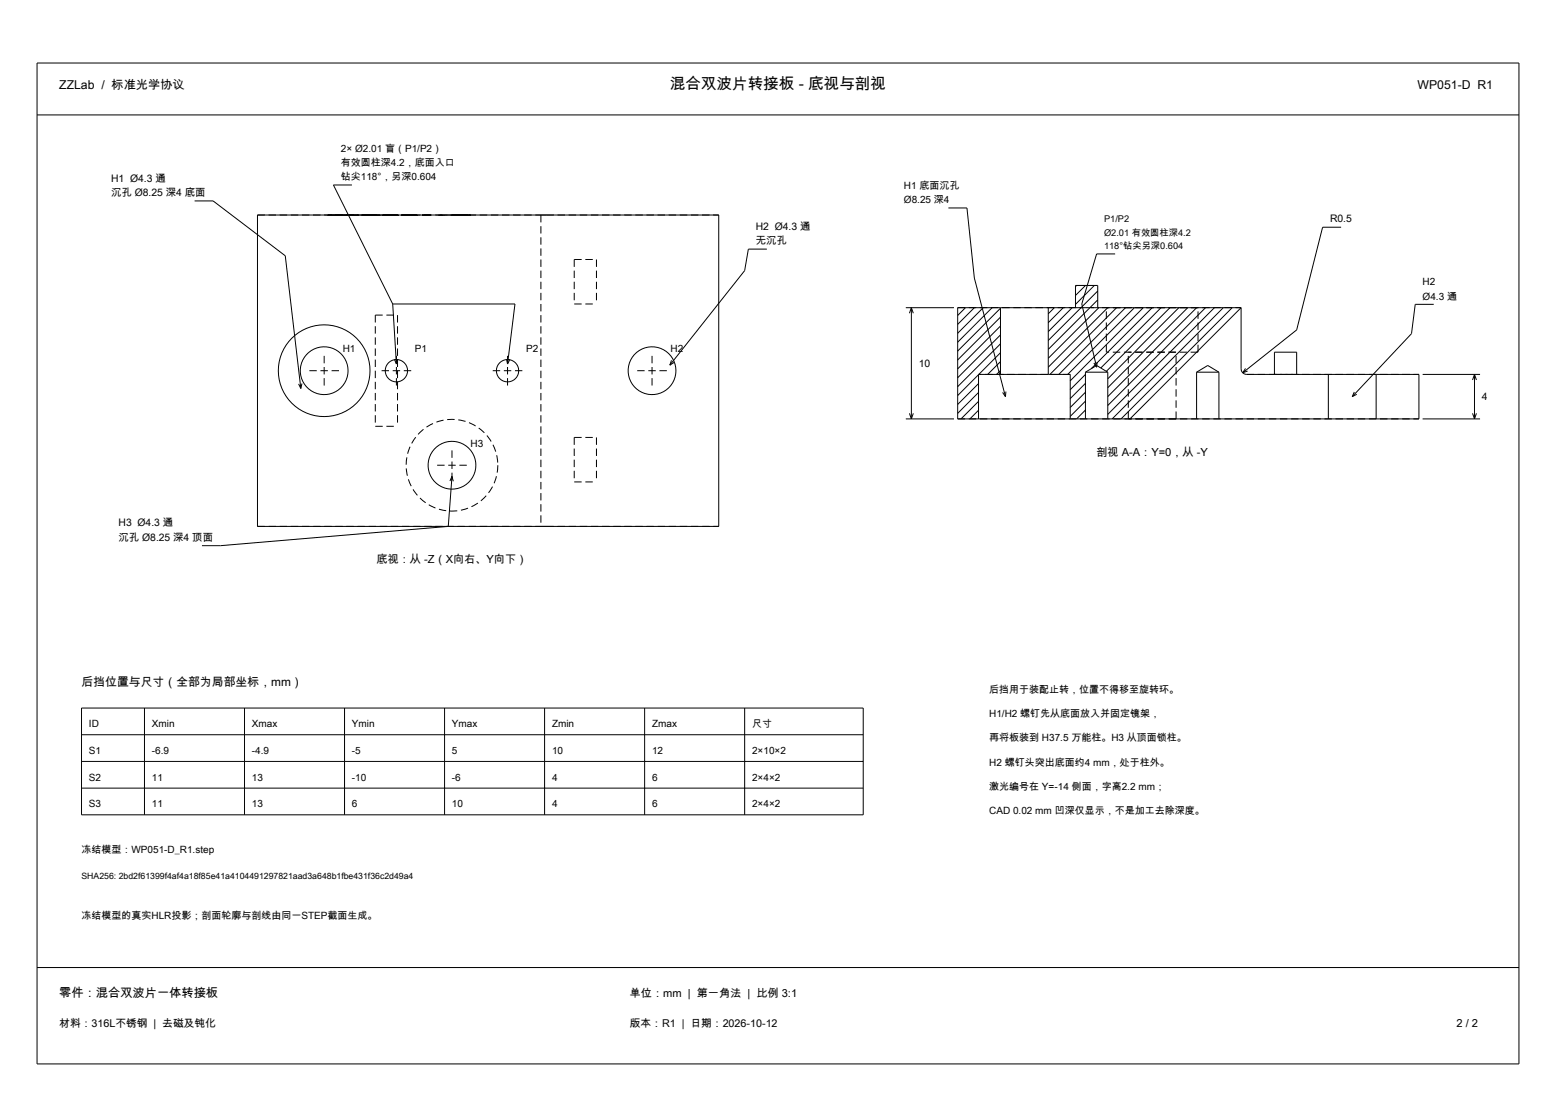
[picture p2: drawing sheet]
<svg xmlns="http://www.w3.org/2000/svg" width="420mm" height="297mm" viewBox="0 0 420 297" stroke-linecap="round" stroke-linejoin="round" font-family="sans-serif">
<g fill="none" stroke="#000" stroke-width=".27">
<path d="M10 17h400v270h-400zM10 31h400M52.5 54.2h5l19.5 14.8 4.2 35.8M69.5 58h124.5v84h-124.5zM95 49.9h-5l16 32.1M256 56.1h5l2 18.9 8.4 32M207 67.2h-5l-1 5.8-20.2 25.5M290.6 77l-.3 .3M293 77l-2.7 2.7M295.4 77l-5.1 5.1M296.3 78.5l-13.4 13.3M301 68.5h-5l-4 13.5 4 17.1"/>
<path d="M362 61.3h-5l-7 27.7-14.5 11.6M106 82l1 16.2M106 82h33l-2 16.2M106.5 96.9l.5 1.3M107.4 96.9l-.4 1.3M136.7 96.9l.3 1.3M137.6 97l-.6 1.2M181.3 97.2l-.5 1.3M182 97.8l-1.2 .7M244.5 83h13M246 83v30M246 83l.5 1.5"/>
<path d="M246 83l-.5 1.5M260.6 83l-2.1 2.1M263 83l-4.5 4.5M265.4 83l-6.9 6.9M267.8 83l-9.3 9.3M270.1 83h12.8M270.1 97.5l-3.5 3.5M270.1 100l-1.1 1M270.1 95.2l-5.9 5.8M270.1 92.8l-11.6 11.5M270.1 90.4l-11.6 11.5M270.1 87.9l-11.6 11.6"/>
<path d="M270.1 85.6l-11.6 11.5M270.1 83.1l-11.6 11.6M270.1 83h-11.6v30h5.6M270.1 83v18M282.9 83h7.4v-6h6v6h38.7M282.9 83v18M284.6 83l-1.7 1.7M287 83l-4.1 4M289.4 83l-6.5 6.5M295.3 97.9l.7 1.2M296.1 97.7l-.1 1.4M296.3 80.9l-13.4 13.3"/>
<path d="M296.6 83l-13.7 13.6M299 83l-16.1 16.1M301.4 83l-18 18M303.8 83l-18 18M306.2 83l-18 18M308.6 83l-19.7 19.7M311 83l-16.5 16.5M313.4 83l-16.3 16.3M315.8 83l-17.2 17.2M318.2 83l-19.2 19.2M320.6 83l-21.6 21.6M323 83l-24 24"/>
<path d="M325.4 83l-26.4 26.4M327.8 83l-28.8 28.8M330.2 83l-30 30M332.6 83l-30 30M335 83v16.5l.2 .8 .6 .5 .7 .2h22M335 83l-30 30M336.2 99.4l-.7 1.2M387 82.1h-5l-1 7.9-16 17M80.6 103.6l.6 1.2M81.5 103.5l-.3 1.3M244.5 113h13M245.5 111.5l.5 1.5"/>
<path d="M246.5 111.5l-.5 1.5M264.1 113h24.8M264.1 110.7l-2.3 2.3M264.1 108.3l-4.7 4.7M264.1 103.5l-5.6 5.6M264.1 105.9l-5.6 5.6M264.1 101.1l-5.6 5.6M270.1 101h12.8M270.1 101h-6v12M270.6 105.9l.8 1.1M271.5 105.6l-.1 1.4M282.9 101h6v12"/>
<path d="M288.9 113h4.1M293 113h6M293 100.4h6M293 110.6l-2.4 2.4M293 108.2l-4.1 4.1M293 105.8l-4.1 4.1M293 103.4l-4.1 4.1M293 101l-4.1 4.1M293 100.4v12.6M293 100.4l3-1.8 3 1.8M299 113h24M299 100.4v12.6"/>
<path d="M323 113h6M323 100.4h6M323 100.4v12.6M323 100.4l3-1.8 3 1.8M329 113h29.5M329 100.4v12.6M336.8 100.1l-1.3 .5M344 101v-6h6v6M358.5 113h12.9M358.5 101h12.9M358.5 101v12M365.6 105.7l-.6 1.3"/>
<path d="M366.2 106.4l-1.2 .6M371.4 101h11.6v12h-11.6M371.4 101v12M384 101h15.5M384 113h15.5M397.5 111.5l.5 1.5M398 101v12M398 101l.5 1.5M398 101l-.5 1.5M398.5 111.5l-.5 1.5M122 128.5l-1 13.5-61.5 5.2h-5M122 128.5l.4 1.3"/>
<path d="M122 128.5l-.5 1.3M22 191h211v28.8h-211zM22 198.2h211M39 191v28.8M66 191v28.8M93 191v28.8M120 191v28.8M147 191v28.8M174 191v28.8M201 191v28.8M22 205.4h211M22 212.6h211"/>
<path d="M10 261h400"/>
<circle cx="87.5" cy="100" r="12.4"/>
<circle cx="87.5" cy="100" r="6.5"/>
<circle cx="107" cy="100" r="3"/>
<circle cx="137" cy="100" r="3"/>
<circle cx="176" cy="100" r="6.5"/>
<circle cx="122" cy="125.5" r="6.4"/>
</g>
<g fill="none" stroke="#000" stroke-width=".27" stroke-dasharray="2 1" stroke-linecap="butt">
<path d="M69.5 58h76.5M88.5 58h.9M88.5 58v.1M88.5 58.1h1.7M89.4 58h.9M89.4 58v.1M89.4 58.1h-.9M90.2 58h-1.7M90.2 58v.1M90.2 58.1h.9M90.3 58h.1M90.3 58.1h-.9"/>
<path d="M90.4 58h.1M90.4 58v.1M90.4 58.1h-.1M90.5 58h.1M90.5 58v.1M90.5 58.1h-.1M90.6 58v.1M90.6 58.1h-.1M90.6 58h.2M90.8 58h.1M90.8 58.1h-.2M90.9 58h1.2"/>
<path d="M90.9 58v.1M90.9 58.1h-.1M91.1 58h-.9M91.1 58v.1M91.1 58.1h1.3M92.1 58h1.1M92.1 58v.1M92.1 58.1h-1.2M92.4 58h-1.3M92.4 58v.1M92.4 58.1h.1M92.5 58h-.1"/>
<path d="M92.5 58v.1M92.5 58.1h.1M92.6 58h-.1M92.6 58v.1M92.6 58.1h.1M92.7 58h-.1M92.7 58v.1M92.7 58.1h.1M92.8 58h-.1M92.8 58.1h1.4M93.2 58h.9M93.2 58v.1"/>
<path d="M93.2 58.1h-1.1M94.1 58h.1M94.1 58.1h-.9M94.2 58h.1M94.2 58v.1M94.2 58.1h-.1M94.2 58h-1.4M94.2 58.1h.8M94.3 58v.1M94.3 58.1h-.1M94.3 58h.1M94.4 58v.1"/>
<path d="M94.4 58.1h-.1M94.4 58h.1M94.5 58h.1M94.5 58v.1M94.5 58.1h-.1M94.6 58v.1M94.6 58.1h-.1M94.6 58h.1M94.7 58v.1M94.7 58.1h-.1M94.7 58h.1M94.8 58h.1"/>
<path d="M94.8 58.1h-.1M94.9 58h1M94.9 58.1h-.1M95 58h-.8M95 58v.1M95 58.1h1.8M95.9 58h.9M95.9 58v.1M95.9 58.1h-1M96.8 58h-1.8M96.8 58v.1M96.8 58.1h-.9"/>
<path d="M97.6 58h2.4M97.6 58v.1M97.6 58.1h.8M98.4 58h-.8M98.4 58v.1M98.4 58.1h1.7M98.4 58h1.7M100 58h.3M100 58v.1M100 58.1h-2.4M100.1 58.1h.3M100.1 58h-1.7"/>
<path d="M100.1 58v.1M100.1 58.1h.2M100.1 58.1h-1.7M100.1 58h.2M100.3 58h-.2M100.3 58v.1M100.3 58.1h.1M100.3 58.1h-.2M100.3 58h.2M100.3 58h.3M100.3 58.1h-.3M100.4 58.1h.2"/>
<path d="M100.4 58h-.3M100.4 58v.1M100.4 58h-.1M100.5 58.1h-.2M100.5 58h.2M100.5 58v.1M100.6 58h-.2M100.6 58v.1M100.6 58.1h.1M100.6 58.1h.2M100.6 58h.2M100.6 58.1h-.3"/>
<path d="M100.7 58.1h-.2M100.7 58h.1M100.7 58v.1M100.7 58h-.1M100.7 58.1h.2M100.8 58h-.2M100.8 58v.1M100.8 58h.2M100.8 58.1h-.2M100.8 58.1h-.1M100.8 58.1h.1M100.9 58h-.2"/>
<path d="M100.9 58v.1M100.9 58.1h.1M100.9 58h-.1M101 58.1h-.2M101 58v.1M101 58.1h.1M101 58h-.1M101 58h.1M101.1 58h-.1M101.1 58v.1M101.1 58.1h-.1M101.1 58h.1"/>
<path d="M101.1 58.1h.1M101.1 58.1h.2M101.2 58.1h-.1M101.2 58v.1M101.2 58.1h.1M101.2 58h-.1M101.2 58h.1M101.3 58h-.2M101.3 58v.1M101.3 58.1h.1M101.3 58h-.1M101.3 58.1h-.1"/>
<path d="M101.3 58h.1M101.4 58.1h-.1M101.4 58v.1M101.4 58h-.1M101.4 58.1h.1M101.4 58h.1M101.5 58h-.1M101.5 58v.1M101.5 58.1h.1M101.5 58.1h-.1M101.5 58h.1M101.6 58.1h-.1"/>
<path d="M101.6 58v.1M101.6 58h-.1M101.6 58.1h.1M101.6 58h.1M101.7 58h-.1M101.7 58v.1M101.7 58.1h.1M101.7 58h.1M101.7 58.1h-.1M101.8 58h-.1M101.8 58v.1M101.8 58h.1"/>
<path d="M101.8 58.1h-.1M101.8 58.1h.1M101.9 58h.1M101.9 58v.1M101.9 58.1h-.1M101.9 58h-.1M101.9 58.1h.1M102 58v.1M102 58.1h-.1M102 58h-.1M102 58.1h.1M102 58h.1"/>
<path d="M102.1 58h-.1M102.1 58v.1M102.1 58h.1M102.1 58.1h-.1M102.1 58.1h.1M102.2 58v.1M102.2 58.1h-.1M102.2 58h-.1M102.2 58h.1M102.2 58.1h.1M102.3 58h-.1M102.3 58v.1"/>
<path d="M102.3 58.1h-.1M102.3 58.1h.1M102.3 58h.1M102.4 58h-.1M102.4 58v.1M102.4 58.1h-.1M102.4 58h.1M102.4 58.1h.1M102.5 58h-.1M102.5 58v.1M102.5 58.1h-.1M103.3 58v.1"/>
<path d="M103.3 58h.1M103.3 58.1h.1M103.4 58h-.1M103.4 58v.1M103.4 58.1h-.1M103.4 58h.1M103.4 58.1h.1M103.5 58v.1M103.5 58.1h-.1M103.5 58h-.1M103.5 58h.1M103.5 58.1h.1"/>
<path d="M103.6 58h.1M103.6 58v.1M103.6 58.1h-.1M103.6 58h-.1M103.6 58.1h.1M103.7 58v.1M103.7 58.1h-.1M103.7 58h-.1M103.7 58.1h.1M103.7 58h.1M103.8 58h-.1M103.8 58v.1"/>
<path d="M103.8 58h.1M103.8 58.1h-.1M103.8 58.1h.1M103.9 58h.1M103.9 58v.1M103.9 58.1h-.1M103.9 58h-.1M103.9 58.1h.1M104 58h-.1M104 58v.1M104 58.1h.1M104 58h.1"/>
<path d="M104 58.1h-.1M104.1 58h-.1M104.1 58v.1M104.1 58h.1M104.1 58.1h-.1M104.1 58.1h.1M104.2 58.1h-.1M104.2 58v.1M104.2 58h-.1M104.2 58.1h.1M104.2 58h.1M104.3 58h-.1"/>
<path d="M104.3 58v.1M104.3 58.1h-.1M104.3 58.1h.1M104.3 58h.2M104.3 58h.1M104.4 58h-.1M104.4 58v.1M104.4 58.1h.1M104.4 58.1h-.1M104.4 58h.1M104.5 58h-.1M104.5 58v.1"/>
<path d="M104.5 58.1h.1M104.5 58h.1M104.5 58.1h-.2M104.5 58.1h-.1M104.6 58h-.1M104.6 58v.1M104.6 58.1h.1M104.6 58.1h-.1M104.6 58h.1M104.7 58h-.1M104.7 58v.1M104.7 58.1h-.1"/>
<path d="M104.7 58h.1M104.7 58.1h.1M104.7 58h.2M104.8 58.1h-.1M104.8 58v.1M104.8 58h-.1M104.8 58h.1M104.8 58.1h.1M104.8 58.1h.2M104.9 58.1h-.1M104.9 58v.1M104.9 58h-.1"/>
<path d="M104.9 58h.2M104.9 58.1h-.2M104.9 58h.1M104.9 58.1h.1M105 58h-.2M105 58v.1M105 58.1h.1M105 58h-.1M105 58.1h-.1M105 58h.1M105.1 58h.1M105.1 58v.1"/>
<path d="M105.1 58.1h-.2M105.1 58h-.1M105.1 58.1h.1M105.1 58.1h-.1M105.2 58h-.1M105.2 58v.1M105.2 58.1h.1M105.2 58.1h-.1M105.2 58h.1M105.2 58h.2M105.3 58h-.1M105.3 58v.1"/>
<path d="M105.3 58.1h-.1M105.3 58.1h.1M105.3 58h.1M105.4 58.1h.1M105.4 58h-.1M105.4 58v.1M105.4 58h.1M105.4 58.1h-.2M105.4 58.1h.2M105.4 58.1h-.1M105.5 58h-.1M105.5 58v.1"/>
<path d="M105.5 58.1h-.1M105.5 58.1h.1M105.5 58h.1M105.6 58h-.2M105.6 58v.1M105.6 58.1h.1M105.6 58h-.1M105.6 58.1h-.1M105.6 58h.1M105.6 58h.2M105.7 58h-.1M105.7 58v.1"/>
<path d="M105.7 58.1h-.1M105.7 58.1h.1M105.7 58h.1M105.7 58.1h.2M105.8 58h.1M105.8 58v.1M105.8 58.1h-.2M105.8 58h-.1M105.8 58.1h-.1M105.8 58.1h.1M105.9 58h.1M105.9 58v.1"/>
<path d="M105.9 58.1h-.1M105.9 58h-.2M105.9 58.1h.1M105.9 58h-.1M106 58h-.1M106 58v.1M106 58.1h-.1M106 58h.1M106 58.1h.1M106 58.1h.2M106.1 58h-.1M106.1 58v.1"/>
<path d="M106.1 58.1h-.1M106.1 58h.1M106.1 58.1h.1M106.2 58h-.1M106.2 58v.1M106.2 58.1h-.1M106.2 58h-.2M106.2 58.1h.1M106.2 58h.1M106.3 58h-.1M106.3 58v.1M106.3 58.1h-.1"/>
<path d="M106.3 58h.1M106.3 58.1h.1M106.4 58h-.1M106.4 58v.1M106.4 58h.1M106.4 58.1h-.1M106.4 58.1h.1M106.4 58.1h.2M106.5 58h-.1M106.5 58v.1M106.5 58h.1M106.5 58.1h-.1"/>
<path d="M106.5 58.1h.1M106.6 58h-.1M106.6 58v.1M106.6 58h-.2M106.6 58.1h.1M106.6 58h.1M106.6 58.1h-.1M106.7 58h-.1M106.7 58v.1M106.7 58.1h-.1M106.7 58.1h.1M106.7 58h.1"/>
<path d="M106.8 58h-.1M106.8 58v.1M106.8 58.1h.1M106.8 58h.1M106.8 58.1h-.1M106.9 58h-.1M106.9 58v.1M106.9 58.1h.1M106.9 58h.1M106.9 58.1h-.1M107 58v.1M107 58.1h-.1"/>
<path d="M107 58h-.1M107 58.1h.1M107 58h.1M107.1 58h-.1M107.1 58v.1M107.1 58.1h-.1M107.1 58h.1M107.1 58.1h.1M107.2 58v.1M107.2 58.1h-.1M107.2 58h-.1M107.2 58.1h.1"/>
<path d="M107.2 58h.1M107.3 58h-.1M107.3 58v.1M107.3 58.1h-.1M107.3 58h.1M107.3 58.1h.1M107.4 58v.1M107.4 58.1h-.1M107.4 58h-.1M107.4 58.1h.1M107.4 58h.1M107.5 58v.1"/>
<path d="M107.5 58.1h-.1M107.5 58h-.1M108.3 58h.8M108.3 58v.1M108.3 58.1h.1M108.4 58h-.1M108.4 58v.1M108.4 58.1h.1M108.4 58h.7M108.4 58.1h.8M108.5 58h-.1M108.5 58v.1"/>
<path d="M108.5 58.1h.1M108.6 58h-.1M108.6 58v.1M108.6 58.1h.1M108.7 58h-.1M108.7 58v.1M108.7 58.1h.1M108.8 58h-.1M108.8 58v.1M108.8 58.1h.1M108.9 58h-.1M108.9 58v.1"/>
<path d="M108.9 58.1h.1M109 58h-.1M109 58v.1M109 58.1h.1M109.1 58h3.2M109.1 58v.1M109.1 58.1h-.7M109.1 58h-.1M109.1 58.1h.1M109.1 58h.1M109.1 58.1h-.8M109.2 58h-.1"/>
<path d="M109.2 58v.1M109.2 58.1h-.1M109.2 58h-.8M109.2 58.1h.1M109.2 58h.1M109.3 58h-.1M109.3 58v.1M109.3 58h.1M109.3 58.1h-.1M109.3 58.1h.1M109.4 58v.1M109.4 58.1h-.1"/>
<path d="M109.4 58h.1M109.4 58.1h.3M109.4 58h-.1M109.4 58.1h.1M109.5 58h-.1M109.5 58v.1M109.5 58h.1M109.5 58.1h-.1M109.5 58.1h.1M109.5 58h.2M109.6 58h.1M109.6 58v.1"/>
<path d="M109.6 58.1h-.1M109.6 58h-.1M109.6 58.1h.1M109.7 58h.1M109.7 58v.1M109.7 58.1h-.2M109.7 58.1h-.1M109.7 58h-.1M109.7 58.1h.1M109.7 58h-.3M109.7 58.1h2.6M109.8 58h-.1"/>
<path d="M109.8 58v.1M109.8 58.1h.1M109.8 58h.2M109.8 58.1h-.1M109.8 58h.1M109.9 58h-.1M109.9 58v.1M109.9 58.1h.1M109.9 58h.1M109.9 58.1h-.1M110 58h.1M110 58v.1"/>
<path d="M110 58.1h-.2M110 58h-.1M110 58.1h.1M110 58h.2M110 58.1h-.1M110.1 58h-.1M110.1 58v.1M110.1 58.1h.1M110.1 58h.2M110.1 58.1h-.1M110.2 58h.1M110.2 58v.1"/>
<path d="M110.2 58.1h-.2M110.2 58h-.1M110.2 58.1h.1M110.3 58h.1M110.3 58v.1M110.3 58.1h-.2M110.3 58.1h-.1M110.3 58h-.1M110.3 58.1h.1M110.4 58h-.1M110.4 58v.1M110.4 58.1h.1"/>
<path d="M110.4 58h.1M110.4 58.1h-.1M110.4 58h.2M110.5 58h-.1M110.5 58v.1M110.5 58.1h.1M110.5 58.1h.2M110.5 58h.2M110.5 58.1h-.1M110.6 58h.1M110.6 58v.1M110.6 58.1h-.2"/>
<path d="M110.6 58h-.1M110.6 58.1h.2M110.7 58v.1M110.7 58.1h-.2M110.7 58h-.2M110.7 58.1h.1M110.7 58h.1M110.7 58.1h-.1M110.8 58h-.2M110.8 58v.1M110.8 58.1h.1M110.8 58h.1"/>
<path d="M110.8 58.1h-.1M110.8 58h-.1M110.9 58v.1M110.9 58.1h-.1M110.9 58h.1M110.9 58h-.1M110.9 58.1h.1M110.9 58.1h.2M111 58v.1M111 58.1h-.1M111 58h.1M111 58h-.1"/>
<path d="M111 58.1h.1M111.1 58h-.2M111.1 58v.1M111.1 58.1h.1M111.1 58h.1M111.1 58.1h-.1M111.1 58h-.1M111.1 58h.2M111.2 58h-.1M111.2 58v.1M111.2 58.1h.1M111.2 58h.1"/>
<path d="M111.2 58.1h-.1M111.3 58h.1M111.3 58v.1M111.3 58.1h-.2M111.3 58h-.1M111.3 58.1h.1M111.3 58.1h-.1M111.3 58.1h.2M111.4 58v.1M111.4 58.1h-.1M111.4 58h.1M111.4 58h-.1"/>
<path d="M111.4 58.1h.1M111.5 58h-.2M111.5 58v.1M111.5 58.1h.1M111.5 58.1h-.1M111.5 58h-.1M111.5 58h.1M111.6 58h-.1M111.6 58v.1M111.6 58.1h-.1M111.6 58h.1M111.6 58.1h.1"/>
<path d="M111.7 58v.1M111.7 58.1h-.1M111.7 58h-.1M111.7 58h.1M111.7 58.1h.1M111.8 58h-.1M111.8 58v.1M111.8 58.1h-.1M111.8 58h.1M111.8 58.1h.1M111.9 58v.1M111.9 58.1h-.1"/>
<path d="M111.9 58h-.1M111.9 58.1h.1M111.9 58h.1M112 58h-.1M112 58v.1M112 58.1h.1M112 58h.1M112 58.1h-.1M112.1 58v.1M112.1 58.1h-.1M112.1 58h-.1M112.1 58.1h.1"/>
<path d="M112.1 58h.1M112.2 58h-.1M112.2 58v.1M112.2 58.1h.1M112.2 58h.1M112.2 58.1h-.1M112.3 58h-.1M112.3 58v.1M112.3 58.1h-.1M112.3 58h-2.6M112.3 58.1h-3.2M112.3 58.1h.1"/>
<path d="M112.3 58h.1M112.4 58h-.1M112.4 58v.1M112.4 58.1h-.1M112.4 58.1h.1M112.4 58h.1M112.5 58h-.1M112.5 58v.1M112.5 58.1h-.1M112.5 58h.1M112.5 58.1h.1M112.6 58v.1"/>
<path d="M112.6 58.1h-.1M112.6 58h-.1M113.9 58h.2M113.9 58v.1M113.9 58.1h.2M114.1 58h.2M114.1 58v.1M114.1 58.1h-.2M114.1 58h-.2M114.1 58.1h.2M114.3 58h.1M114.3 58v.1"/>
<path d="M114.3 58.1h-.2M114.3 58h-.2M114.3 58.1h.2M114.4 58h.2M114.4 58v.1M114.4 58.1h-.1M114.5 58h-.2M114.5 58v.1M114.5 58.1h.3M114.6 58h.1M114.6 58v.1M114.6 58.1h-.2"/>
<path d="M114.7 58h.1M114.7 58v.1M114.7 58.1h-.1M114.8 58h-.3M114.8 58v.1M114.8 58.1h.2M114.8 58h.2M114.8 58.1h-.1M115 58h.1M115 58v.1M115 58.1h-.2M115 58h-.2"/>
<path d="M115 58.1h.2M115.1 58h.1M115.1 58v.1M115.1 58.1h-.1M115.2 58h-.2M115.2 58v.1M115.2 58.1h.2M115.2 58h.1M115.2 58.1h-.1M115.3 58h.1M115.3 58v.1M115.3 58.1h-.1"/>
<path d="M115.4 58h-.2M115.4 58v.1M115.4 58.1h.1M115.4 58h.1M115.4 58.1h-.1M115.5 58h-.1M115.5 58v.1M115.5 58.1h.8M115.5 58h.1M115.5 58.1h-.1M115.6 58h.1M115.6 58v.1"/>
<path d="M115.6 58.1h-.1M115.7 58h.1M115.7 58v.1M115.7 58.1h-.1M115.8 58v.1M115.8 58.1h-.1M115.8 58h.5M116.3 58h-.8M116.3 58v.1M116.3 58.1h-.5M118.3 58v.1M118.3 58.1h2.4"/>
<path d="M120.7 58h-2.4M120.7 58v.1M121.7 58h2.2M121.7 58v.1M121.7 58.1h2.3M122.5 58.1h1.4M122.5 58v.1M122.5 58h1.4M123.9 58.1h.2M123.9 58h-1.4M123.9 58v.1M123.9 58h.4"/>
<path d="M123.9 58.1h-2.2M123.9 58.1h-1.4M123.9 58h.2M124 58h-2.3M124 58v.1M124 58.1h.3M124.1 58.1h-.2M124.1 58h.1M124.1 58v.1M124.1 58.1h.1M124.1 58h-.2M124.2 58.1h-.1"/>
<path d="M124.2 58h.2M124.2 58v.1M124.2 58.1h.2M124.2 58h-.1M124.3 58h.3M124.3 58v.1M124.3 58.1h-.4M124.3 58h-.3M124.3 58.1h.1M124.4 58.1h-.2M124.4 58h.1M124.4 58v.1"/>
<path d="M124.4 58.1h.2M124.4 58h-.2M124.4 58h-.1M124.5 58.1h-.1M124.5 58h.1M124.5 58v.1M124.6 58.1h.1M124.6 58h-.2M124.6 58v.1M124.6 58h.1M124.6 58.1h-.3M124.6 58.1h-.1"/>
<path d="M124.7 58.1h.1M124.7 58h-.1M124.7 58v.1M124.7 58h.1M124.7 58.1h-.1M124.8 58.1h.1M124.8 58h-.1M124.8 58v.1M124.8 58.1h-.1M124.8 58h.1M124.8 58h.2M124.9 58.1h.1"/>
<path d="M124.9 58h-.1M124.9 58v.1M124.9 58.1h-.1M124.9 58h.1M124.9 58.1h.2M125 58h.1M125 58v.1M125 58.1h-.2M125 58.1h.1M125 58h-.1M125 58.1h-.1M125.1 58h-.2"/>
<path d="M125.1 58v.1M125.1 58.1h.1M125.1 58h.1M125.1 58.1h-.1M125.1 58h-.1M125.2 58h-.1M125.2 58v.1M125.2 58.1h.1M125.2 58.1h-.1M125.2 58h.1M125.3 58h-.1M125.3 58v.1"/>
<path d="M125.3 58.1h.1M125.3 58.1h-.1M125.3 58h.1M125.3 58h.2M125.4 58h-.1M125.4 58v.1M125.4 58.1h.1M125.4 58.1h-.1M125.4 58h.1M125.5 58h.1M125.5 58v.1M125.5 58.1h-.2"/>
<path d="M125.5 58h-.1M125.5 58.1h.1M125.5 58.1h-.1M125.6 58h-.1M125.6 58v.1M125.6 58.1h.1M125.6 58h.1M125.6 58.1h-.1M125.7 58h-.1M125.7 58v.1M125.7 58h.1M125.7 58.1h-.1"/>
<path d="M125.7 58.1h.1M125.8 58.1h-.1M125.8 58v.1M125.8 58h.1M125.8 58h-.1M125.8 58.1h.1M125.9 58.1h-.1M125.9 58v.1M125.9 58h-.1M125.9 58.1h.1M125.9 58h.1M126 58h-.1"/>
<path d="M126 58v.1M126 58.1h-.1M126 58.1h.1M126 58h.1M126.1 58h-.1M126.1 58v.1M126.1 58.1h-.1M126.1 58h.1M126.1 58.1h.1M126.2 58h-.1M126.2 58v.1M126.2 58.1h.1"/>
<path d="M126.2 58h.2M126.2 58.1h-.1M126.3 58h-.1M126.3 58v.1M126.3 58.1h.1M126.4 58h.1M126.4 58v.1M126.4 58.1h-.2M126.4 58h-.1M126.4 58.1h.1M126.5 58v.1M126.5 58.1h-.1"/>
<path d="M126.5 58h-.1M126.5 58.1h.1M126.5 58h.1M126.6 58h-.1M126.6 58v.1M126.6 58.1h.1M126.6 58h.1M126.6 58.1h-.1M126.7 58h-.1M126.7 58v.1M126.7 58h.1M126.7 58.1h-.1"/>
<path d="M126.7 58.1h.1M126.8 58h-.1M126.8 58v.1M126.8 58.1h-.1M126.8 58.1h.1M126.8 58h.1M126.9 58h-.1M126.9 58v.1M126.9 58.1h-.1M126.9 58h.1M126.9 58.1h.1M127 58h-.1"/>
<path d="M127 58v.1M127 58.1h-.1M146 58v84M146 58h1.5M147.5 58h46.5M155 70v12M155 70h6M161 70v12M101.3 85v30M101.3 85h6M107.3 85v30M155 82h6"/>
<path d="M258.5 83h76.5M290.3 83h6M298.6 95v-12M317.5 95h-13M323.4 83h-24.8M323.4 95v-12M323.4 95h-24.8M83.5 100h8M87.5 104v-8M101.3 115h6M103 100h8M107 104v-8"/>
<path d="M133 100h8M137 104v-8M155 118v12M155 118h6M161 118v12M172 100h8M176 104v-8M258.5 113h124.5M288.9 101h-24.8M304.5 113v-18M317.5 113h-13M317.5 113v-18"/>
<path d="M336.5 101h46.5M344 101h6M118 125.5h8M122 129.5v-8M134.4 125.5a12.4 12.4 0 0 1-18.2 10.9 12.4 12.4 0 0 1-1.1-21.2 12.4 12.4 0 0 1 19.2 9.1l.1 1.2M155 130h6M69.5 142h76.5M146 142h1.5M147.5 142h46.5"/>
</g>
<text font-size="4.2" x="180.8" y="24">混合双波片转接板 - 底视与剖视</text>
<g font-size="3.3">
<text x="16" y="24">ZZLab / 标准光学协议</text>
<text x="382.6" y="24">WP051-D R1</text>
<text x="16" y="269">零件：混合双波片一体转接板</text>
</g>
<text font-size="3.2" x="22" y="185">后挡位置与尺寸（全部为局部坐标，mm）</text>
<g font-size="3">
<text x="296" y="123">剖视 A-A：Y=0，从 -Y</text>
<text x="101.7" y="152">底视：从 -Z（X向右、Y向下）</text>
<text x="170" y="269">单位：mm | 第一角法 | 比例 3:1</text>
<text x="393.2" y="277">2 / 2</text>
</g>
<g font-size="2.9">
<text x="16" y="277">材料：316L不锈钢 | 去磁及钝化</text>
<text x="170" y="277">版本：R1 | 日期：2026-10-12</text>
</g>
<g font-size="2.8">
<text x="30" y="49">H1 Ø4.3 通</text>
<text x="30" y="52.9">沉孔 Ø8.25 深4 底面</text>
<text x="204" y="62">H2 Ø4.3 通</text>
<text x="204" y="65.9">无沉孔</text>
<text x="359" y="60">R0.5</text>
<text x="248" y="99">10</text>
<text x="400" y="108">4</text>
<text x="32" y="142">H3 Ø4.3 通</text>
<text x="32" y="145.9">沉孔 Ø8.25 深4 顶面</text>
</g>
<g font-size="2.7">
<text x="92" y="41">2× Ø2.01 盲（P1/P2）</text>
<text x="92" y="44.8">有效圆柱深4.2，底面入口</text>
<text x="92" y="48.6">钻尖118°，另深0.604</text>
<text x="244" y="51">H1 底面沉孔</text>
<text x="244" y="54.8">Ø8.25 深4</text>
<text x="384" y="77">H2</text>
<text x="384" y="80.8">Ø4.3 通</text>
<text x="92.5" y="95">H1</text>
<text x="112" y="95">P1</text>
<text x="142" y="95">P2</text>
<text x="181" y="95">H2</text>
<text x="127" y="120.5">H3</text>
<text x="267" y="187">后挡用于装配止转，位置不得移至旋转环。</text>
<text x="24" y="196.2">ID</text>
<text x="41" y="196.2">Xmin</text>
<text x="68" y="196.2">Xmax</text>
<text x="95" y="196.2">Ymin</text>
<text x="122" y="196.2">Ymax</text>
<text x="149" y="196.2">Zmin</text>
<text x="176" y="196.2">Zmax</text>
<text x="203" y="196.2">尺寸</text>
<text x="267" y="193.5">H1/H2 螺钉先从底面放入并固定镜架，</text>
<text x="24" y="203.4">S1</text>
<text x="41" y="203.4">-6.9</text>
<text x="68" y="203.4">-4.9</text>
<text x="95" y="203.4">-5</text>
<text x="122" y="203.4">5</text>
<text x="149" y="203.4">10</text>
<text x="176" y="203.4">12</text>
<text x="203" y="203.4">2×10×2</text>
<text x="267" y="200">再将板装到 H37.5 万能柱。H3 从顶面锁柱。</text>
<text x="267" y="206.5">H2 螺钉头突出底面约4 mm，处于柱外。</text>
<text x="24" y="210.6">S2</text>
<text x="41" y="210.6">11</text>
<text x="68" y="210.6">13</text>
<text x="95" y="210.6">-10</text>
<text x="122" y="210.6">-6</text>
<text x="149" y="210.6">4</text>
<text x="176" y="210.6">6</text>
<text x="203" y="210.6">2×4×2</text>
<text x="267" y="213">激光编号在 Y=-14 侧面，字高2.2 mm；</text>
<text x="24" y="217.8">S3</text>
<text x="41" y="217.8">11</text>
<text x="68" y="217.8">13</text>
<text x="95" y="217.8">6</text>
<text x="122" y="217.8">10</text>
<text x="149" y="217.8">4</text>
<text x="176" y="217.8">6</text>
<text x="203" y="217.8">2×4×2</text>
<text x="267" y="219.5">CAD 0.02 mm 凹深仅显示，不是加工去除深度。</text>
<text x="22" y="230">冻结模型：WP051-D_R1.step</text>
<text x="22" y="248">冻结模型的真实HLR投影；剖面轮廓与剖线由同一STEP截面生成。</text>
</g>
<g font-size="2.5">
<text x="298" y="60">P1/P2</text>
<text x="298" y="63.6">Ø2.01 有效圆柱深4.2</text>
<text x="298" y="67.2">118°钻尖另深0.604</text>
</g>
<text font-size="2.3" x="22" y="237">SHA256: 2bd2f61399f4af4a18f85e41a4104491297821aad3a648b1fbe431f36c2d49a4</text>
</svg>
